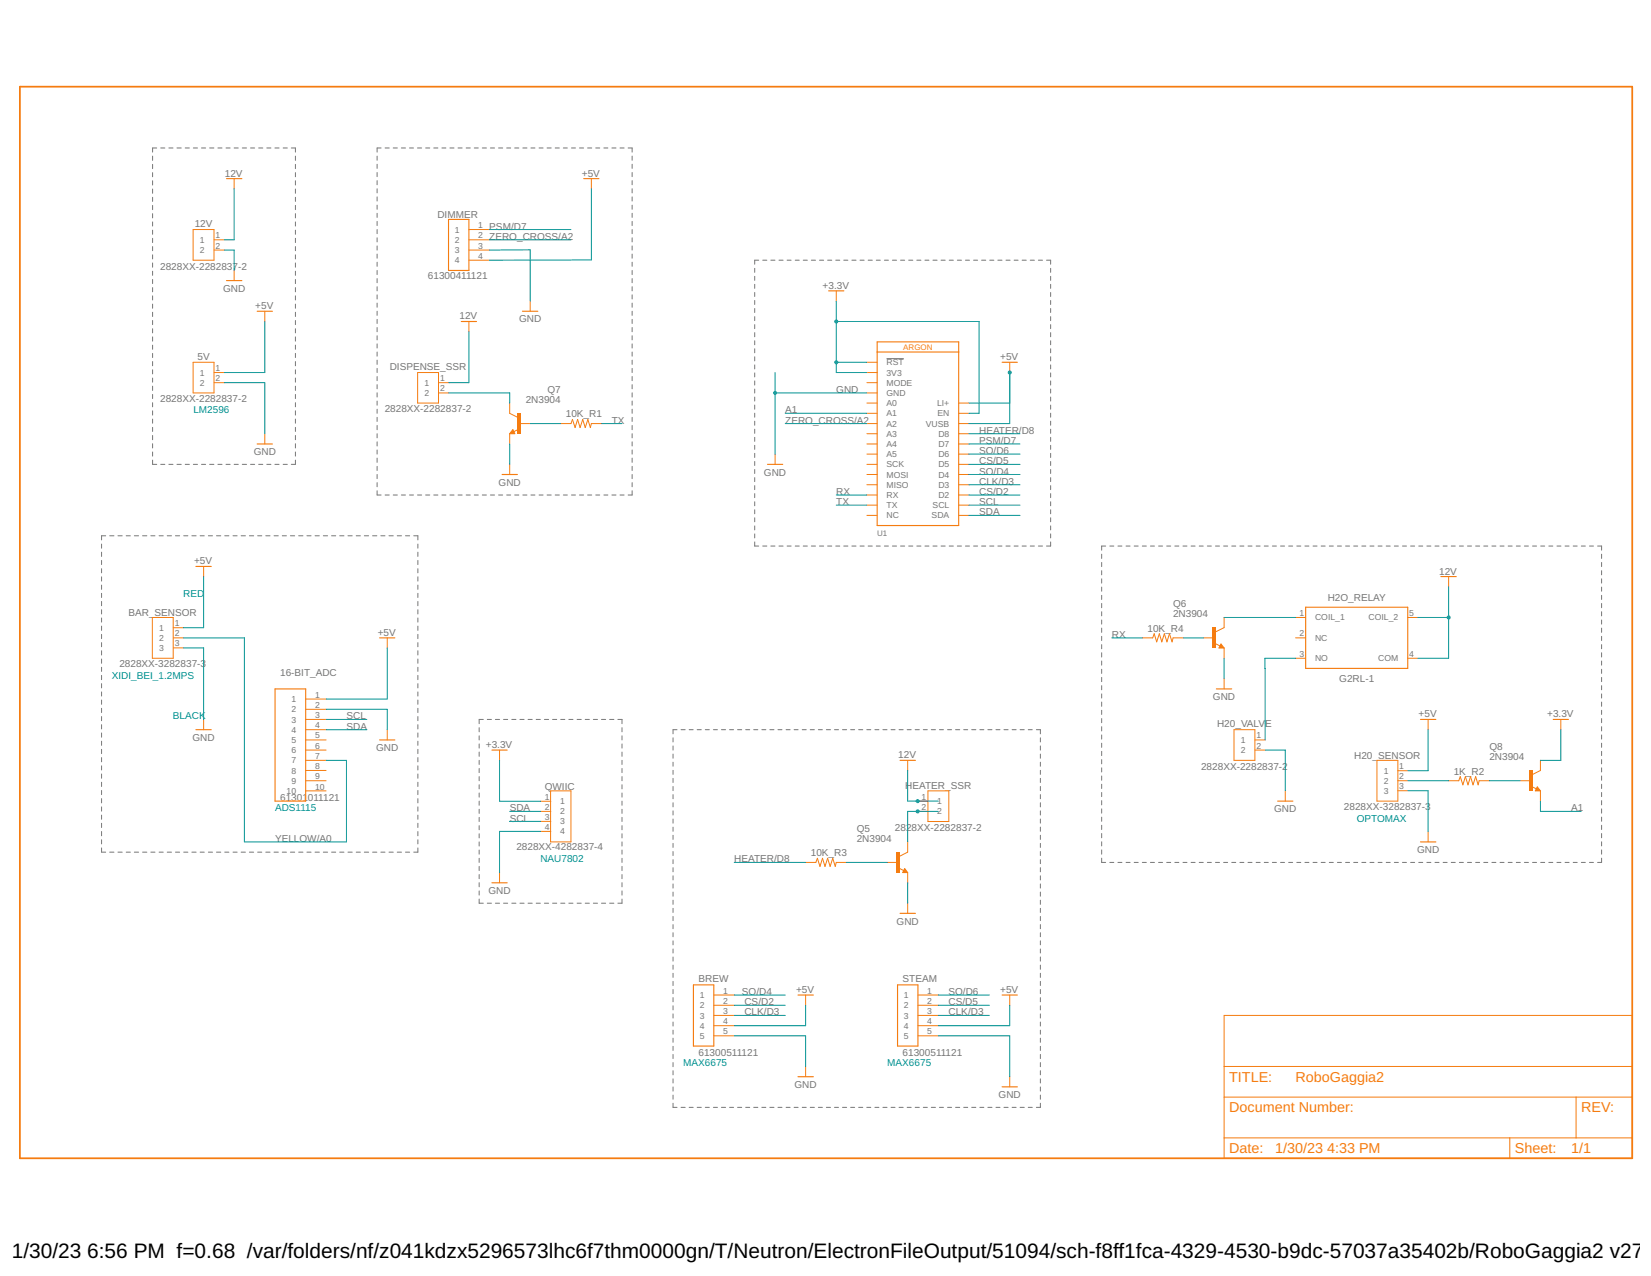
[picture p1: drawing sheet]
<svg xmlns="http://www.w3.org/2000/svg" width="279mm" height="216mm" viewBox="0 0 279 216" stroke-linecap="round" stroke-linejoin="round" font-family="sans-serif">
<g fill="none" stroke="#757575" stroke-width=".17">
<path d="M25.8 26.4v.7M25.8 27.8v.7M25.8 29.2v.7M25.8 30.6v.7M25.8 32v.7M25.8 33.4v.7M25.8 34.8v.7M25.8 36.2v.7M25.8 37.5v.7M25.8 38.9v.7M26.5 25h-.7v.7M27.2 25h.7"/>
<path d="M28.6 25h.7M30 25h.7M31.3 25h.7M32.7 25h.7M34.1 25h.7M35.5 25h.7M36.9 25h.7M38.2 25h.7M39.6 25h.7M41 25h.7M42.4 25h.7M43.8 25h.7"/>
<path d="M45.1 25h.7M46.5 25h.7M47.9 25h.7M49.3 25h.7v.7M50 26.4v.7M50 27.8v.7M50 29.2v.7M50 30.6v.7M50 32v.7M50 33.4v.7M50 34.8v.7M50 36.2v.7"/>
<path d="M50 37.5v.7M50 38.9v.7M63.8 26.4v.7M63.8 27.8v.7M63.8 29.2v.7M63.8 30.6v.7M63.8 31.9v.7M63.8 33.3v.7M63.8 34.7v.7M63.8 36.1v.7M63.8 37.5v.7M63.8 38.8v.7"/>
<path d="M64.5 25h-.7v.7M65.2 25h.7M66.5 25h.7M67.9 25h.7M69.3 25h.7M70.7 25h.7M72 25h.7M73.4 25h.7M74.8 25h.7M76.1 25h.7M77.5 25h.7M78.9 25h.7"/>
<path d="M80.3 25h.6M81.6 25h.7M83 25h.7M84.4 25h.7M85.7 25h.7M87.1 25h.7M88.5 25h.7M89.9 25h.6M91.2 25h.7M92.6 25h.7M94 25h.7M95.3 25h.7"/>
<path d="M96.7 25h.7M98.1 25h.7M99.4 25h.7M100.8 25h.7M102.2 25h.7M103.5 25h.7M104.9 25h.7M106.3 25h.7v.7M107 26.4v.7M107 27.8v.7M107 29.2v.7M107 30.6v.7"/>
<path d="M107 31.9v.7M107 33.3v.7M107 34.7v.7M107 36.1v.7M107 37.5v.7M107 38.8v.7M25.8 40.3v.7M25.8 41.7v.7M25.8 43.1v.7M25.8 44.5v.7M25.8 45.9v.7M25.8 47.3v.7"/>
<path d="M25.8 48.7v.7M25.8 50.1v.7M25.8 51.5v.7M25.8 52.8v.8M25.8 54.2v.7M25.8 55.6v.7M25.8 57v.7M25.8 58.4v.7M25.8 59.8v.7M50 40.3v.7M50 41.7v.7M50 43.1v.7"/>
<path d="M50 44.5v.7M50 45.9v.7M50 47.3v.7M50 48.7v.7M50 50.1v.7M50 51.5v.7M50 52.8v.8M50 54.2v.7M50 55.6v.7M50 57v.7M50 58.4v.7M50 59.8v.7"/>
<path d="M63.8 40.2v.7M63.8 41.6v.7M63.8 43v.7M63.8 44.4v.7M63.8 45.8v.7M63.8 47.1v.7M63.8 48.5v.7M63.8 49.9v.7M63.8 51.3v.7M63.8 52.7v.7M63.8 54v.7M63.8 55.4v.7"/>
<path d="M63.8 56.8v.7M63.8 58.2v.7M63.8 59.6v.7M107 40.2v.7M107 41.6v.7M107 43v.7M107 44.4v.7M107 45.8v.7M107 47.1v.7M107 48.5v.7M107 49.9v.7M107 51.3v.7"/>
<path d="M107 52.7v.7M107 54v.7M107 55.4v.7M107 56.8v.7M107 58.2v.7M107 59.6v.7M127.7 45.4v.7M127.7 46.8v.6M127.7 48.1v.7M127.7 49.5v.7M127.7 50.8v.7M127.7 52.2v.7"/>
<path d="M127.7 53.6v.7M127.7 54.9v.7M127.7 56.3v.7M127.7 57.7v.6M127.7 59v.7M128.4 44h-.7v.7M129.1 44h.7M130.5 44h.6M131.8 44h.7M133.2 44h.7M134.6 44h.7M135.9 44h.7"/>
<path d="M137.3 44h.7M138.7 44h.7M140.1 44h.7M141.4 44h.7M142.8 44h.7M144.2 44h.7M145.5 44h.7M146.9 44h.7M148.3 44h.7M149.7 44h.6M151 44h.7M152.4 44h.7"/>
<path d="M153.8 44h.7M155.2 44h.7M156.5 44h.7M157.9 44h.7M159.3 44h.7M160.6 44h.7M162 44h.7M163.4 44h.7M164.8 44h.6M166.1 44h.7M167.5 44h.7M168.9 44h.7"/>
<path d="M170.2 44h.7M171.6 44h.7M173 44h.7M174.3 44h.7M175.7 44h.7M177.1 44h.7v.7M177.8 45.4v.7M177.8 46.8v.6M177.8 48.1v.7M177.8 49.5v.7M177.8 50.8v.7M177.8 52.2v.7"/>
<path d="M177.8 53.6v.7M177.8 54.9v.7M177.8 56.3v.7M177.8 57.7v.6M177.8 59v.7M25.8 61.2v.7M25.8 62.6v.7M25.8 64v.7M25.8 65.3v.8M25.8 66.7v.7M25.8 68.1v.7M25.8 69.5v.7"/>
<path d="M25.8 70.9v.7M25.8 72.3v.7M25.8 73.7v.7M25.8 75.1v.7M25.8 76.5v.7M25.8 77.9v.7h.7M27.2 78.6h.7M28.6 78.6h.7M30 78.6h.7M31.3 78.6h.7M32.7 78.6h.7M34.1 78.6h.7"/>
<path d="M35.5 78.6h.7M36.9 78.6h.7M38.2 78.6h.7M39.6 78.6h.7M41 78.6h.7M42.4 78.6h.7M43.8 78.6h.7M45.1 78.6h.7M46.5 78.6h.7M47.9 78.6h.7M50 61.2v.7M50 62.6v.7"/>
<path d="M50 64v.7M50 65.3v.8M50 66.7v.7M50 68.1v.7M50 69.5v.7M50 70.9v.7M50 72.3v.7M50 73.7v.7M50 75.1v.7M50 76.5v.7M50 77.9v.7h-.7M63.8 60.9v.8"/>
<path d="M63.8 62.3v.7M63.8 63.7v.7M63.8 65.1v.7M63.8 66.5v.7M63.8 67.9v.7M63.8 69.2v.7M63.8 70.6v.7M63.8 72v.7M63.8 73.4v.7M63.8 74.8v.7M63.8 76.1v.7M63.8 77.5v.7"/>
<path d="M63.8 78.9v.7M107 60.9v.8M107 62.3v.7M107 63.7v.7M107 65.1v.7M107 66.5v.7M107 67.9v.7M107 69.2v.7M107 70.6v.7M107 72v.7M107 73.4v.7M107 74.8v.7"/>
<path d="M107 76.1v.7M107 77.5v.7M107 78.9v.7M127.7 60.4v.7M127.7 61.7v.7M127.7 63.1v.7M127.7 64.5v.7M127.7 65.8v.7M127.7 67.2v.7M127.7 68.5v.7M127.7 69.9v.7M127.7 71.3v.6"/>
<path d="M127.7 72.6v.7M127.7 74v.7M127.7 75.4v.6M127.7 76.7v.7M127.7 78.1v.7M127.7 79.4v.7M150 60.7h3M177.8 60.4v.7M177.8 61.7v.7M177.8 63.1v.7M177.8 64.5v.7M177.8 65.8v.7"/>
<path d="M177.8 67.2v.7M177.8 68.5v.7M177.8 69.9v.7M177.8 71.3v.6M177.8 72.6v.7M177.8 74v.7M177.8 75.4v.6M177.8 76.7v.7M177.8 78.1v.7M177.8 79.4v.7M17.2 92.1v.7M17.2 93.4v.7"/>
<path d="M17.2 94.8v.7M17.2 96.2v.7M17.2 97.6v.7M17.2 99v.7M17.9 90.7h-.7v.7M18.6 90.7h.7M20 90.7h.7M21.4 90.7h.7M22.7 90.7h.8M24.1 90.7h.7M25.5 90.7h.7M26.9 90.7h.7"/>
<path d="M28.3 90.7h.7M29.7 90.7h.7M31.1 90.7h.7M32.5 90.7h.7M33.9 90.7h.7M35.3 90.7h.7M36.6 90.7h.8M38 90.7h.7M39.4 90.7h.7M40.8 90.7h.7M42.2 90.7h.7M43.6 90.7h.7"/>
<path d="M45 90.7h.7M46.4 90.7h.7M47.8 90.7h.7M49.1 90.7h.8M50.5 90.7h.8M51.9 90.7h.7M53.3 90.7h.7M54.7 90.7h.7M56.1 90.7h.7M57.5 90.7h.7M58.9 90.7h.7M60.3 90.7h.7"/>
<path d="M61.7 90.7h.7M63.1 90.7h.7M63.8 80.3v.7M63.8 81.7v.7M63.8 83v.8h.7M64.5 90.7h.7M65.2 83.8h.7M65.8 90.7h.7M66.5 83.8h.7M67.2 90.7h.7M67.9 83.8h.7M68.6 90.7h.7"/>
<path d="M69.3 83.8h.7M70 90.7h.7v.7M70.7 83.8h.7M70.7 92.1v.7M70.7 93.4v.7M70.7 94.8v.7M70.7 96.2v.7M70.7 97.6v.7M70.7 99v.7M72 83.8h.7M73.4 83.8h.7M74.8 83.8h.7"/>
<path d="M76.1 83.8h.7M77.5 83.8h.7M78.9 83.8h.7M80.3 83.8h.6M81.6 83.8h.7M83 83.8h.7M84.4 83.8h.7M85.7 83.8h.7M87.1 83.8h.7M88.5 83.8h.7M89.9 83.8h.6M91.2 83.8h.7"/>
<path d="M92.6 83.8h.7M94 83.8h.7M95.3 83.8h.7M96.7 83.8h.7M98.1 83.8h.7M99.4 83.8h.7M100.8 83.8h.7M102.2 83.8h.7M103.5 83.8h.7M104.9 83.8h.7M107 80.3v.7M107 81.7v.7"/>
<path d="M107 83v.8h-.7M127.7 91.7v.7h.7M127.7 80.8v.7M127.7 82.2v.6M127.7 83.5v.7M127.7 84.9v.7M127.7 86.3v.6M127.7 87.6v.7M127.7 89v.7M127.7 90.3v.7M129.1 92.4h.7M130.5 92.4h.6"/>
<path d="M131.8 92.4h.7M133.2 92.4h.7M134.6 92.4h.7M135.9 92.4h.7M137.3 92.4h.7M138.7 92.4h.7M140.1 92.4h.7M141.4 92.4h.7M142.8 92.4h.7M144.2 92.4h.7M145.5 92.4h.7M146.9 92.4h.7"/>
<path d="M148.3 92.4h.7M149.7 92.4h.6M151 92.4h.7M152.4 92.4h.7M153.8 92.4h.7M155.2 92.4h.7M156.5 92.4h.7M157.9 92.4h.7M159.3 92.4h.7M160.6 92.4h.7M162 92.4h.7M163.4 92.4h.7"/>
<path d="M164.8 92.4h.6M166.1 92.4h.7M167.5 92.4h.7M168.9 92.4h.7M170.2 92.4h.7M171.6 92.4h.7M173 92.4h.7M174.3 92.4h.7M175.7 92.4h.7M177.8 91.7v.7h-.7M177.8 80.8v.7M177.8 82.2v.6"/>
<path d="M177.8 83.5v.7M177.8 84.9v.7M177.8 86.3v.6M177.8 87.6v.7M177.8 89v.7M177.8 90.3v.7M186.4 93.8v.7M186.4 95.2v.7M186.4 96.6v.7M186.4 97.9v.8M186.4 99.3v.7M187.1 92.4h-.7v.7"/>
<path d="M187.8 92.4h.7M189.2 92.4h.7M190.6 92.4h.6M191.9 92.4h.7M193.3 92.4h.7M194.7 92.4h.7M196.1 92.4h.6M197.4 92.4h.7M198.8 92.4h.7M200.2 92.4h.7M201.6 92.4h.6M202.9 92.4h.7"/>
<path d="M204.3 92.4h.7M205.7 92.4h.7M207.1 92.4h.7M208.4 92.4h.7M209.8 92.4h.7M211.2 92.4h.7M212.6 92.4h.7M214 92.4h.6M215.3 92.4h.7M216.7 92.4h.7M218.1 92.4h.7M219.5 92.4h.6"/>
<path d="M220.8 92.4h.7M222.2 92.4h.7M223.6 92.4h.7M225 92.4h.6M226.3 92.4h.7M227.7 92.4h.7M229.1 92.4h.7M230.5 92.4h.6M231.8 92.4h.7M233.2 92.4h.7M234.6 92.4h.7M236 92.4h.6"/>
<path d="M237.3 92.4h.7M238.7 92.4h.7M240.1 92.4h.7M241.5 92.4h.6M242.8 92.4h.7M244.2 92.4h.7M245.6 92.4h.7M247 92.4h.6M248.3 92.4h.7M249.7 92.4h.7M251.1 92.4h.7M252.5 92.4h.7"/>
<path d="M253.9 92.4h.6M255.2 92.4h.7M256.6 92.4h.7M258 92.4h.7M259.4 92.4h.6M260.7 92.4h.7M262.1 92.4h.7M263.5 92.4h.7M264.9 92.4h.6M266.2 92.4h.7M267.6 92.4h.7M269 92.4h.7"/>
<path d="M270.4 92.4h.6v.7M271 93.8v.7M271 95.2v.7M271 96.6v.7M271 97.9v.8M271 99.3v.7M17.2 100.4v.7M17.2 101.8v.7M17.2 103.2v.7M17.2 104.6v.7M17.2 105.9v.8M17.2 107.3v.8"/>
<path d="M17.2 108.7v.7M17.2 110.1v.7M17.2 111.5v.7M17.2 112.9v.7M17.2 114.3v.7M17.2 115.7v.7M17.2 117.1v.7M17.2 118.4v.8M17.2 119.8v.8M70.7 100.4v.7M70.7 101.8v.7M70.7 103.2v.7"/>
<path d="M70.7 104.6v.7M70.7 105.9v.8M70.7 107.3v.8M70.7 108.7v.7M70.7 110.1v.7M70.7 111.5v.7M70.7 112.9v.7M70.7 114.3v.7M70.7 115.7v.7M70.7 117.1v.7M70.7 118.4v.8M70.7 119.8v.8"/>
<path d="M186.4 100.7v.7M186.4 102.1v.7M186.4 103.5v.7M186.4 104.9v.7M186.4 106.3v.7M186.4 107.7v.7M186.4 109.1v.7M186.4 110.4v.8M186.4 111.8v.7M186.4 113.2v.7M186.4 114.6v.7M186.4 116v.7"/>
<path d="M186.4 117.4v.7M186.4 118.8v.7M271 100.7v.7M271 102.1v.7M271 103.5v.7M271 104.9v.7M271 106.3v.7M271 107.7v.7M271 109.1v.7M271 110.4v.8M271 111.8v.7M271 113.2v.7"/>
<path d="M271 114.6v.7M271 116v.7M271 117.4v.7M271 118.8v.7M17.2 121.2v.7M17.2 122.6v.7M17.2 124v.7M17.2 125.4v.7M17.2 126.8v.7M17.2 128.2v.7M17.2 129.6v.7M17.2 131v.7"/>
<path d="M17.2 132.4v.7M17.2 133.8v.7M17.2 135.1v.7M17.2 136.5v.7M17.2 137.9v.7M17.2 139.3v.7M70.7 121.2v.7M70.7 122.6v.7M70.7 124v.7M70.7 125.4v.7M70.7 126.8v.7M70.7 128.2v.7"/>
<path d="M70.7 129.6v.7M70.7 131v.7M70.7 132.4v.7M70.7 133.8v.7M70.7 135.1v.7M70.7 136.5v.7M70.7 137.9v.7M70.7 139.3v.7M81.1 123.1v.7M81.1 124.5v.7M81.1 125.9v.7M81.1 127.3v.7"/>
<path d="M81.1 128.7v.6M81.1 130v.7M81.1 131.4v.7M81.1 132.8v.7M81.1 134.2v.7M81.1 135.6v.6M81.1 136.9v.7M81.1 138.3v.7M81.1 139.7v.7M81.8 121.7h-.7v.7M82.5 121.7h.7M83.8 121.7h.7"/>
<path d="M85.2 121.7h.7M86.6 121.7h.7M88 121.7h.7M89.4 121.7h.7M90.7 121.7h.7M92.1 121.7h.7M93.5 121.7h.7M94.9 121.7h.7M96.3 121.7h.7M97.7 121.7h.7M99 121.7h.7M100.4 121.7h.7"/>
<path d="M101.8 121.7h.7M103.2 121.7h.7M104.6 121.7h.7v.7M105.3 123.1v.7M105.3 124.5v.7M105.3 125.9v.7M105.3 127.3v.7M105.3 128.7v.6M105.3 130v.7M105.3 131.4v.7M105.3 132.8v.7M105.3 134.2v.7"/>
<path d="M105.3 135.6v.6M105.3 136.9v.7M105.3 138.3v.7M105.3 139.7v.7M113.9 124.8v.7M113.9 126.2v.7M113.9 127.6v.7M113.9 129v.6M113.9 130.3v.7M113.9 131.7v.7M113.9 133.1v.7M113.9 134.5v.6"/>
<path d="M113.9 135.8v.7M113.9 137.2v.7M113.9 138.6v.7M113.9 140v.7M114.6 123.5h-.7v.7M115.3 123.5h.7M116.6 123.5h.7M118 123.5h.7M119.4 123.5h.6M120.7 123.5h.7M122.1 123.5h.7M123.5 123.5h.6"/>
<path d="M124.8 123.5h.7M126.2 123.5h.7M127.6 123.5h.6M128.9 123.5h.7M130.3 123.5h.7M131.7 123.5h.6M133 123.5h.7M134.4 123.5h.7M135.8 123.5h.6M137.1 123.5h.7M138.5 123.5h.7M139.8 123.5h.7"/>
<path d="M141.2 123.5h.7M142.6 123.5h.7M144 123.5h.6M145.3 123.5h.7M146.7 123.5h.7M148.1 123.5h.6M149.4 123.5h.7M150.8 123.5h.7M152.1 123.5h.7M153.5 123.5h.7M154.9 123.5h.7M156.3 123.5h.6"/>
<path d="M157.6 123.5h.7M159 123.5h.7M160.4 123.5h.6M161.7 123.5h.7M163.1 123.5h.7M164.4 123.5h.7M165.8 123.5h.7M167.2 123.5h.7M168.6 123.5h.6M169.9 123.5h.7M171.3 123.5h.7M172.6 123.5h.7"/>
<path d="M174 123.5h.7M175.4 123.5h.7v.7M176.1 124.8v.7M176.1 126.2v.7M176.1 127.6v.7M176.1 129v.6M176.1 130.3v.7M176.1 131.7v.7M176.1 133.1v.7M176.1 134.5v.6M176.1 135.8v.7M176.1 137.2v.7"/>
<path d="M176.1 138.6v.7M176.1 140v.7M186.4 120.2v.7M186.4 121.6v.7M186.4 123v.7M186.4 124.4v.7M186.4 125.8v.6M186.4 127.1v.7M186.4 128.5v.7M186.4 129.9v.7M186.4 131.3v.7M186.4 132.7v.7"/>
<path d="M186.4 134.1v.7M186.4 135.5v.7M186.4 136.9v.7M186.4 138.3v.7M186.4 139.6v.8M271 120.2v.7M271 121.6v.7M271 123v.7M271 124.4v.7M271 125.8v.6M271 127.1v.7M271 128.5v.7"/>
<path d="M271 129.9v.7M271 131.3v.7M271 132.7v.7M271 134.1v.7M271 135.5v.7M271 136.9v.7M271 138.3v.7M271 139.6v.8M17.2 140.7v.7M17.2 142.1v.7M17.2 143.5v.7h.7M18.6 144.2h.7"/>
<path d="M20 144.2h.7M21.4 144.2h.7M22.7 144.2h.8M24.1 144.2h.7M25.5 144.2h.7M26.9 144.2h.7M28.3 144.2h.7M29.7 144.2h.7M31.1 144.2h.7M32.5 144.2h.7M33.9 144.2h.7M35.3 144.2h.7"/>
<path d="M36.6 144.2h.8M38 144.2h.7M39.4 144.2h.7M40.8 144.2h.7M42.2 144.2h.7M43.6 144.2h.7M45 144.2h.7M46.4 144.2h.7M47.8 144.2h.7M49.1 144.2h.8M50.5 144.2h.8M51.9 144.2h.7"/>
<path d="M53.3 144.2h.7M54.7 144.2h.7M56.1 144.2h.7M57.5 144.2h.7M58.9 144.2h.7M60.3 144.2h.7M61.7 144.2h.7M63.1 144.2h.7M64.5 144.2h.7M65.8 144.2h.7M67.2 144.2h.7M68.6 144.2h.7"/>
<path d="M70.7 140.7v.7M70.7 142.1v.7M70.7 143.5v.7h-.7M81.1 141.1v.7M81.1 142.5v.7M81.1 143.8v.7M81.1 145.2v.7M81.1 146.6v.7M81.1 148v.7M81.1 149.4v.7M81.1 150.7v.7M81.1 152.1v.7h.7"/>
<path d="M82.5 152.8h.7M83.8 152.8h.7M85.2 152.8h.7M86.6 152.8h.7M88 152.8h.7M89.4 152.8h.7M90.7 152.8h.7M92.1 152.8h.7M93.5 152.8h.7M94.9 152.8h.7M96.3 152.8h.7M97.7 152.8h.7"/>
<path d="M99 152.8h.7M100.4 152.8h.7M101.8 152.8h.7M103.2 152.8h.7M105.3 141.1v.7M105.3 142.5v.7M105.3 143.8v.7M105.3 145.2v.7M105.3 146.6v.7M105.3 148v.7M105.3 149.4v.7M105.3 150.7v.7"/>
<path d="M105.3 152.1v.7h-.7M113.9 141.3v.7M113.9 142.7v.7M113.9 144.1v.7M113.9 145.5v.6M113.9 146.8v.7M113.9 148.2v.7M113.9 149.6v.7M113.9 150.9v.7M113.9 152.3v.7M113.9 153.7v.7M113.9 155.1v.7"/>
<path d="M113.9 156.4v.7M113.9 157.8v.7M113.9 159.2v.7M176.1 141.3v.7M176.1 142.7v.7M176.1 144.1v.7M176.1 145.5v.6M176.1 146.8v.7M176.1 148.2v.7M176.1 149.6v.7M176.1 150.9v.7M176.1 152.3v.7"/>
<path d="M176.1 153.7v.7M176.1 155.1v.7M176.1 156.4v.7M176.1 157.8v.7M176.1 159.2v.7M186.4 141v.8M186.4 142.4v.7M186.4 143.8v.7M186.4 145.2v.7h.7M187.8 145.9h.7M189.2 145.9h.7M190.6 145.9h.6"/>
<path d="M191.9 145.9h.7M193.3 145.9h.7M194.7 145.9h.7M196.1 145.9h.6M197.4 145.9h.7M198.8 145.9h.7M200.2 145.9h.7M201.6 145.9h.6M202.9 145.9h.7M204.3 145.9h.7M205.7 145.9h.7M207.1 145.9h.7"/>
<path d="M208.4 145.9h.7M209.8 145.9h.7M211.2 145.9h.7M212.6 145.9h.7M214 145.9h.6M215.3 145.9h.7M216.7 145.9h.7M218.1 145.9h.7M219.5 145.9h.6M220.8 145.9h.7M222.2 145.9h.7M223.6 145.9h.7"/>
<path d="M225 145.9h.6M226.3 145.9h.7M227.7 145.9h.7M229.1 145.9h.7M230.5 145.9h.6M231.8 145.9h.7M233.2 145.9h.7M234.6 145.9h.7M236 145.9h.6M237.3 145.9h.7M238.7 145.9h.7M240.1 145.9h.7"/>
<path d="M241.5 145.9h.6M242.8 145.9h.7M244.2 145.9h.7M245.6 145.9h.7M247 145.9h.6M248.3 145.9h.7M249.7 145.9h.7M251.1 145.9h.7M252.5 145.9h.7M253.9 145.9h.6M255.2 145.9h.7M256.6 145.9h.7"/>
<path d="M258 145.9h.7M259.4 145.9h.6M260.7 145.9h.7M262.1 145.9h.7M263.5 145.9h.7M264.9 145.9h.6M266.2 145.9h.7M267.6 145.9h.7M269 145.9h.7M271 141v.8M271 142.4v.7M271 143.8v.7"/>
<path d="M271 145.2v.7h-.6M113.9 160.6v.6M113.9 161.9v.7M113.9 163.3v.7M113.9 164.7v.7M113.9 166.1v.7M113.9 167.4v.7M113.9 168.8v.7M113.9 170.2v.7M113.9 171.6v.7M113.9 172.9v.7M113.9 174.3v.7"/>
<path d="M113.9 175.7v.7M113.9 177v.7M113.9 178.4v.7M113.9 179.8v.7M176.1 160.6v.6M176.1 161.9v.7M176.1 163.3v.7M176.1 164.7v.7M176.1 166.1v.7M176.1 167.4v.7M176.1 168.8v.7M176.1 170.2v.7"/>
<path d="M176.1 171.6v.7M176.1 172.9v.7M176.1 174.3v.7M176.1 175.7v.7M176.1 177v.7M176.1 178.4v.7M176.1 179.8v.7M113.9 181.2v.7M113.9 182.5v.7M113.9 183.9v.7M113.9 185.3v.7M113.9 186.7v.7h.7"/>
<path d="M115.3 187.4h.7M116.6 187.4h.7M118 187.4h.7M119.4 187.4h.6M120.7 187.4h.7M122.1 187.4h.7M123.5 187.4h.6M124.8 187.4h.7M126.2 187.4h.7M127.6 187.4h.6M128.9 187.4h.7M130.3 187.4h.7"/>
<path d="M131.7 187.4h.6M133 187.4h.7M134.4 187.4h.7M135.8 187.4h.6M137.1 187.4h.7M138.5 187.4h.7M139.8 187.4h.7M141.2 187.4h.7M142.6 187.4h.7M144 187.4h.6M145.3 187.4h.7M146.7 187.4h.7"/>
<path d="M148.1 187.4h.6M149.4 187.4h.7M150.8 187.4h.7M152.1 187.4h.7M153.5 187.4h.7M154.9 187.4h.7M156.3 187.4h.6M157.6 187.4h.7M159 187.4h.7M160.4 187.4h.6M161.7 187.4h.7M163.1 187.4h.7"/>
<path d="M164.4 187.4h.7M165.8 187.4h.7M167.2 187.4h.7M168.6 187.4h.6M169.9 187.4h.7M171.3 187.4h.7M172.6 187.4h.7M174 187.4h.7M176.1 181.2v.7M176.1 182.5v.7M176.1 183.9v.7M176.1 185.3v.7"/>
<path d="M176.1 186.7v.7h-.7"/>
</g>
<path d="M3.4 14.7h272.8v181.3h-272.8z" fill="none" stroke="#f57c10" stroke-width=".3"/>
<g fill="none" stroke="#f57c10" stroke-width=".17">
<path d="M79.4 38.8h3.4M79.4 40.6h3.4M79.4 42.3h3.4M79.4 44h3.4M89.7 50.9v1.8M32.7 61.3h3.5v5.2h-3.5zM36.2 63h1.8M36.2 64.7h1.8M44.8 73.4v1.7M70.7 63h3.5v5.2h-3.5zM74.2 64.7h1.7M74.2 66.5h1.7"/>
<path d="M86.3 78.6v1.7M94.9 71.7h1.7l.3-.7 .4 1.3 .4-1.3 .5 1.3 .4-1.3 .4 1.3 .5-1.3 .4 1.3 .2-.6h1.7M146.7 61.3h1.7M146.7 63h1.7M146.7 64.7h1.7M146.7 66.5h1.7M146.7 68.2h1.7M146.7 69.9h1.7M146.7 71.7h1.7M146.7 73.4h1.7M146.7 75.1h1.7M146.7 76.8h1.7"/>
<path d="M146.7 78.6h1.7M162.2 68.2h1.8M162.2 69.9h1.8M162.2 71.7h1.8M162.2 73.4h1.8M162.2 75.1h1.8M162.2 76.8h1.8M162.2 78.6h1.8M170.9 61.3v1.7M146.7 80.3h1.7M146.7 82h1.7M146.7 83.8h1.7"/>
<path d="M146.7 85.5h1.7M146.7 87.2h1.7M162.2 80.3h1.8M162.2 82h1.8M162.2 83.8h1.8M162.2 85.5h1.8M162.2 87.2h1.8M245.2 97.6v1.7M25.8 104.5h3.5v6.9h-3.5zM29.3 107.9h1.8M29.3 106.2h1.8M29.3 109.6h1.8"/>
<path d="M51.7 118.3h3.5M193.3 107.9h1.8l.2-.7 .4 1.4 .5-1.4 .4 1.4 .4-1.4 .5 1.4 .4-1.4 .5 1.4 .1-.7h1.7M207.2 114.8v1.8M219.2 104.5h1.8M219.2 107.9h1.8M219.2 111.4h1.8M238.2 104.5h1.8M238.2 111.4h1.8M34.5 121.7v1.8M51.7 133.8h3.5M51.7 123.5h3.5M51.7 128.7h3.5"/>
<path d="M51.7 125.2h3.5M51.7 126.9h3.5M51.7 132.1h3.5M51.7 120h3.5M51.7 121.7h3.5M51.7 130.4h3.5M65.5 123.5v1.7M91.5 139h1.7M91.5 135.6h1.7M91.5 137.3h1.7M93.2 133.8h3.4v8.7h-3.4zM153.6 128.7v1.7"/>
<path d="M155.3 135.6h1.7M155.3 137.3h1.7M157 133.8h3.6v5.2h-3.6zM208.8 123.5h3.6v5.2h-3.6zM212.4 125.2h1.7M212.4 126.9h1.7M217.5 133.8v1.8M233 128.7h3.6v6.9h-3.6zM236.6 132.1h1.7M236.6 130.4h1.7M236.6 133.8h1.7M245.2 132.1h1.7l.2-.7 .5 1.4 .4-1.4 .4 1.4 .5-1.4 .4 1.4 .4-1.4 .4 1.4 .2-.7h1.8"/>
<path d="M84.5 147.6v1.8M91.5 140.7h1.7M136.3 145.9h1.8l.2-.7 .5 1.4 .4-1.4 .4 1.4 .5-1.4 .4 1.4 .4-1.4 .5 1.4 .1-.7h1.8M152.1 146.9l.8 .4M153.1 147l.5 .6h-.8zM153.6 152.8v1.7M153.6 144.2l-1.4 .7M241.7 140.7v1.8M120.8 171.8h3.4M120.8 168.4h3.4M120.8 170.1h3.4M120.8 173.5h3.4"/>
<path d="M120.8 175.3h3.4M155.3 171.8h3.5M155.3 168.4h3.5M155.3 170.1h3.5M155.3 173.5h3.5M155.3 175.3h3.5M207.2 171.8h69v24.2h-69zM136.3 180.4v1.8M170.9 182.2v1.7M207.2 185.6h69M207.2 192.5h69M207.2 180.4h69"/>
<path d="M255.5 192.5v3.5M266.7 185.6v6.9"/>
</g>
<g fill="none" stroke="#f57c10" stroke-width=".19">
<path d="M75.9 37.1h3.5v8.7h-3.5zM88.4 52.7h2.6M148.4 57.8h13.8v31.1h-13.8zM148.4 59.6h13.8M43.5 75.1h2.6M169.6 61.3h2.6M85 80.3h2.6M243.8 97.6h2.6M46.5 116.6h5.2v19h-5.2zM205.8 116.6h2.6M221 102.7h17.2v10.4h-17.2zM33.1 123.5h2.7"/>
<path d="M64.2 125.2h2.6M152.3 128.7h2.6M216.2 135.6h2.6M83.2 149.4h2.6M152.3 154.5h2.6M153.1 147.3l.1 .2h-.3l.2-.4 .3 .5h-.5M240.4 142.5h2.6M117.3 166.6h3.5v10.4h-3.5zM151.9 166.6h3.4v10.4h-3.4zM135 182.2h2.6M169.6 183.9h2.6"/>
</g>
<path d="M151.7 144.2h.5v3.5h-.5z" fill-rule="evenodd" fill="#f57c10"/>
<path d="M151.7 144.2h.5v3.5h-.5zM151.7 144.2v3.5h.5v-3.5z" fill="#f57c10"/>
<path d="M205.6 108.9l.9 .4M206.6 109l.6 .6h-.9zM207.2 106.2l-1.4 .7M150.2 145.9h1.7M153.6 142.5v1.7M153.6 147.6v1.8" fill="none" stroke="#f57c10" stroke-width=".17"/>
<path d="M206.6 109.3l.1 .2h-.2l.1-.4 .4 .5h-.5" fill="none" stroke="#f57c10" stroke-width=".19"/>
<path d="M205.3 106.2h.5v3.5h-.5z" fill-rule="evenodd" fill="#f57c10"/>
<path d="M205.3 106.2h.5v3.5h-.5zM205.3 106.2v3.5h.5v-3.5z" fill="#f57c10"/>
<path d="M86.3 69.9l1.4 .7M86.8 72.7l.3 .7h-.8zM87.8 72.6l-.9 .4M203.7 107.9h1.7M207.2 104.5v1.7M207.2 109.6v1.8" fill="none" stroke="#f57c10" stroke-width=".17"/>
<path d="M86.8 73l-.1 .2h.3l-.2-.3-.4 .4h.6" fill="none" stroke="#f57c10" stroke-width=".19"/>
<path d="M87.7 69.9h.5v3.5h-.5z" fill-rule="evenodd" fill="#f57c10"/>
<path d="M87.7 69.9h.5v3.5h-.5zM87.7 69.9v3.5h.5v-3.5z" fill="#f57c10"/>
<path d="M86.3 68.2v1.7M86.3 73.4v1.7M88 71.7h1.7M259.2 133.1l.8 .4M260.2 133.1l.5 .7h-.9zM260.7 130.4l-1.4 .7" fill="none" stroke="#f57c10" stroke-width=".17"/>
<path d="M260.2 133.5l.1 .1h-.3l.2-.3 .3 .4h-.5" fill="none" stroke="#f57c10" stroke-width=".19"/>
<path d="M258.8 130.4h.5v3.4h-.5z" fill-rule="evenodd" fill="#f57c10"/>
<path d="M258.8 130.4h.5v3.4h-.5zM258.8 130.4v3.4h.5v-3.4z" fill="#f57c10"/>
<g fill="none" stroke="#f57c10" stroke-width=".17">
<path d="M32.7 38.8h3.5v5.2h-3.5zM39.6 30.2v1.7M100.1 30.2v1.7M36.2 40.6h1.8M36.2 42.3h1.8M39.6 45.8v1.7M44.8 52.7v1.7M79.4 54.4v1.7M141.5 49.2v1.7M131.2 76.8v1.8M34.5 95.8v1.8M65.5 107.9v1.7"/>
<path d="M84.5 126.9v1.8M241.7 121.7v1.8M257.2 132.1h1.8M260.7 128.7v1.7M260.7 133.8v1.8M264.1 121.7v1.8M136.3 168.4v1.7M170.9 168.4v1.7"/>
</g>
<g fill="none" stroke="#f57c10" stroke-width=".19">
<path d="M38.3 30.2h2.6M98.8 30.2h2.6M38.3 47.5h2.6M43.5 52.7h2.6M78.1 54.4h2.5M140.2 49.2h2.6M129.9 78.6h2.6M33.1 95.8h2.7M64.2 107.9h2.6M83.2 126.9h2.6M240.4 121.7h2.6M262.8 121.7h2.6"/>
<path d="M135 168.4h2.6M169.6 168.4h2.6"/>
</g>
<path d="M153.6 130.4v5.2h5.2M143.3 145.9h6.9" fill="none" stroke="#009292" stroke-width=".17"/>
<circle cx="155.3" cy="135.6" r=".34" fill="#009292"/>
<path d="M155 135.6a.34 .34 0 0 1 .6 0 .34 .34 0 0 1-.6 0zM155 135.6a.34 .34 0 0 0 .6 0 .34 .34 0 0 0-.6 0z" fill="#009292"/>
<path d="M245.2 99.3v12.1h-5.2M240 104.5h5.2" fill="none" stroke="#009292" stroke-width=".17"/>
<circle cx="245.2" cy="104.5" r=".34" fill="#009292"/>
<path d="M244.8 104.5a.35 .35 0 0 1 .7 0 .35 .35 0 0 1-.7 0zM244.8 104.5a.35 .35 0 0 0 .7 0 .35 .35 0 0 0-.7 0z" fill="#009292"/>
<path d="M39.6 31.9v8.7h-1.6M79.4 56.1v8.6h-3.5M158.8 137.3h-5.2v5.2" fill="none" stroke="#009292" stroke-width=".17"/>
<circle cx="155.3" cy="137.3" r=".34" fill="#009292"/>
<path d="M155 137.3a.34 .34 0 0 1 .6 0 .34 .34 0 0 1-.6 0zM155 137.3a.34 .34 0 0 0 .6 0 .34 .34 0 0 0-.6 0z" fill="#009292"/>
<g fill="none" stroke="#009292" stroke-width=".17">
<path d="M82.8 42.3h6.9v8.6M38 64.7h6.8v8.7M86.3 75.1v3.5M131.2 66.5h15.5M131.2 63v13.8M31.1 109.6h3.4v12.1M207.2 111.4v3.4M214.1 126.9h3.4v6.9M238.3 133.8h3.4v6.9M91.5 140.7h-7v6.9M153.6 149.4v3.4M124.2 175.3h12.1v5.1"/>
<path d="M158.8 175.3h12.1v6.9"/>
</g>
<circle cx="131.2" cy="66.5" r=".34" fill="#009292"/>
<path d="M130.8 66.5a.35 .35 0 0 1 .7 0 .35 .35 0 0 1-.7 0zM130.8 66.5a.35 .35 0 0 0 .7 0 .35 .35 0 0 0-.7 0z" fill="#009292"/>
<path d="M38 42.3h1.6v3.5M164 68.2h6.9M170.9 63v8.7h-6.9M55.2 120h10.3v3.5" fill="none" stroke="#009292" stroke-width=".17"/>
<circle cx="170.9" cy="63" r=".34" fill="#009292"/>
<path d="M170.5 63a.35 .35 0 0 1 .7 0 .35 .35 0 0 1-.7 0zM170.5 63a.35 .35 0 0 0 .7 0 .35 .35 0 0 0-.7 0z" fill="#009292"/>
<g fill="none" stroke="#009292" stroke-width=".17">
<path d="M100.1 31.9v12.1h-17.3M44.8 54.4v8.6h-6.8M141.5 50.9v12.1h5.2M141.5 61.3h5.2M34.5 97.6v8.6h-3.4M65.5 109.6v8.7h-10.3M200.2 107.9h3.5M207.2 104.5h12M219.2 111.4h-5.1v13.8M84.5 128.7v6.9h7M241.7 123.5v6.9h-3.4M264.1 123.5v5.2h-3.4"/>
<path d="M136.3 170.1v3.4h-12.1M170.9 170.1v3.4h-12.1"/>
</g>
<circle cx="141.5" cy="61.3" r=".34" fill="#009292"/>
<path d="M141.2 61.3a.35 .35 0 0 1 .7 0 .35 .35 0 0 1-.7 0zM141.2 61.3a.35 .35 0 0 0 .7 0 .35 .35 0 0 0-.7 0z" fill="#009292"/>
<path d="M141.5 54.4h24.2v15.5h-1.7" fill="none" stroke="#009292" stroke-width=".17"/>
<circle cx="141.5" cy="54.4" r=".34" fill="#009292"/>
<path d="M141.2 54.4a.35 .35 0 0 1 .7 0 .35 .35 0 0 1-.7 0zM141.2 54.4a.35 .35 0 0 0 .7 0 .35 .35 0 0 0-.7 0z" fill="#009292"/>
<g fill="none" stroke="#009292" stroke-width=".17">
<path d="M82.8 38.8h13.8M82.8 40.6h13.8M75.9 66.5h10.4v1.7M89.7 71.7h5.2M101.8 71.7h3.5M132.9 71.7h13.8M132.9 69.9h13.8M164 78.6h8.6M164 76.8h8.6M164 75.1h8.6M164 73.4h8.6M141.5 83.8h5.2"/>
<path d="M141.5 85.5h5.2M164 82h8.6M164 83.8h8.6M164 80.3h8.6M164 87.2h8.6M164 85.5h8.6M31.1 107.9h10.3v34.6h17.2v-13.8h-3.4M188.2 107.9h5.1M55.2 123.5h6.9M55.2 121.7h6.9M86.3 137.3h5.2M86.3 139h5.2"/>
<path d="M86.3 139h.1M238.3 132.1h6.9M252.1 132.1h5.1M260.7 135.6v1.7h6.9M124.2 145.9h12.1M124.2 171.8h8.7M124.2 170.1h8.7M124.2 168.4h8.7M158.8 171.8h8.6M158.8 170.1h8.6M158.8 168.4h8.6"/>
</g>
<g font-size="3.5">
<text x="2" y="212.9">1/30/23</text>
<text x="14.8" y="212.9">6:56 PM f=0.68 /var/folders/nf/z041kdzx5296573lhc6f7thm0000gn/T/Neutron/ElectronFileOutput/51094/sch-f8ff1fca-4329-4530-b9dc-57037a35402b/RoboGaggia2 v27.s</text>
</g>
<g font-size="2.4" fill="#f57c10">
<text x="208" y="183">TITLE:</text>
<text x="219.2" y="183">RoboGaggia2</text>
<text x="208" y="188.2">Document Number:</text>
<text x="267.6" y="188.2">REV:</text>
<text x="208" y="195.1">Date:</text>
<text x="215.8" y="195.1">1/30/23</text>
<text x="224.6" y="195.1">4:33 PM</text>
<text x="256.4" y="195.1">Sheet:</text>
<text x="265.9" y="195.1">1/1</text>
</g>
<g font-size="1.7" fill="#757575">
<text x="38" y="29.9">12V</text>
<text x="98.5" y="29.9">+5V</text>
<text x="32.9" y="38.5">12V</text>
<text x="74" y="36.9">DIMMER</text>
<text x="82.8" y="40.6">ZERO_CROSS/A2</text>
<text x="82.8" y="38.9">PSM/D7</text>
<text x="27.1" y="45.6">2828XX-2282837-2</text>
<text x="72.4" y="47.1">61300411121</text>
<text x="37.7" y="49.4">GND</text>
<text x="43.2" y="52.3">+5V</text>
<text x="139.2" y="48.9">+3.3V</text>
<text x="77.8" y="54">12V</text>
<text x="87.8" y="54.6">GND</text>
<text x="33.4" y="60.9">5V</text>
<text x="65.9" y="62.7">DISPENSE_SSR</text>
<text x="169.3" y="61">+5V</text>
<text x="27.1" y="68.1">2828XX-2282837-2</text>
<text x="65.1" y="69.8">2828XX-2282837-2</text>
<text x="89" y="68.2">2N3904</text>
<text x="92.6" y="66.5">Q7</text>
<text x="95.8" y="70.6">10K_R1</text>
<text x="103.5" y="71.7">TX</text>
<text x="132.9" y="71.7">ZERO_CROSS/A2</text>
<text x="132.9" y="69.9">A1</text>
<text x="141.5" y="66.5">GND</text>
<text x="42.9" y="77">GND</text>
<text x="165.7" y="76.8">SO/D6</text>
<text x="165.7" y="75.1">PSM/D7</text>
<text x="165.7" y="73.4">HEATER/D8</text>
<text x="84.4" y="82.2">GND</text>
<text x="129.3" y="80.5">GND</text>
<text x="141.5" y="83.7">RX</text>
<text x="165.7" y="82">CLK/D3</text>
<text x="165.7" y="83.7">CS/D2</text>
<text x="165.7" y="80.3">SO/D4</text>
<text x="165.7" y="78.6">CS/D5</text>
<text x="141.5" y="85.5">TX</text>
<text x="165.7" y="87.2">SDA</text>
<text x="165.7" y="85.5">SCL</text>
<text x="32.8" y="95.5">+5V</text>
<text x="224.7" y="101.6">H2O_RELAY</text>
<text x="243.6" y="97.2">12V</text>
<text x="21.7" y="104.2">BAR_SENSOR</text>
<text x="63.9" y="107.6">+5V</text>
<text x="188.2" y="107.9">RX</text>
<text x="194.2" y="106.9">10K_R4</text>
<text x="198.5" y="104.5">2N3904</text>
<text x="198.5" y="102.7">Q6</text>
<text x="20.2" y="112.8">2828XX-3282837-3</text>
<text x="47.4" y="114.3">16-BIT_ADC</text>
<text x="205.3" y="118.4">GND</text>
<text x="226.6" y="115.4">G2RL-1</text>
<text x="32.6" y="125.4">GND</text>
<text x="58.6" y="123.5">SDA</text>
<text x="58.6" y="121.7">SCL</text>
<text x="206" y="123.1">H20_VALVE</text>
<text x="240.1" y="121.4">+5V</text>
<text x="261.8" y="121.4">+3.3V</text>
<text x="63.7" y="127.1">GND</text>
<text x="82.2" y="126.6">+3.3V</text>
<text x="152" y="128.3">12V</text>
<text x="203.3" y="130.2">2828XX-2282837-2</text>
<text x="229.2" y="128.4">H20_SENSOR</text>
<text x="246" y="131.1">1K_R2</text>
<text x="252.1" y="128.6">2N3904</text>
<text x="252.1" y="126.9">Q8</text>
<text x="47.4" y="135.6">61301011121</text>
<text x="86.3" y="137.3">SDA</text>
<text x="92.2" y="133.6">QWIIC</text>
<text x="153.2" y="133.5">HEATER_SSR</text>
<text x="215.6" y="137.4">GND</text>
<text x="227.4" y="137">2828XX-3282837-3</text>
<text x="265.9" y="137.3">A1</text>
<text x="46.5" y="142.5">YELLOW/A0</text>
<text x="86.3" y="139">SCL</text>
<text x="87.4" y="143.8">2828XX-4282837-4</text>
<text x="145" y="142.5">2N3904</text>
<text x="145" y="140.7">Q5</text>
<text x="151.5" y="140.6">2828XX-2282837-2</text>
<text x="124.3" y="145.9">HEATER/D8</text>
<text x="137.2" y="144.9">10K_R3</text>
<text x="239.8" y="144.3">GND</text>
<text x="82.7" y="151.3">GND</text>
<text x="151.7" y="156.4">GND</text>
<text x="118.2" y="166.1">BREW</text>
<text x="152.8" y="166.1">STEAM</text>
<text x="125.6" y="168.4">SO/D4</text>
<text x="126" y="171.8">CLK/D3</text>
<text x="126" y="170.1">CS/D2</text>
<text x="134.7" y="168">+5V</text>
<text x="160.5" y="171.8">CLK/D3</text>
<text x="160.5" y="170.1">CS/D5</text>
<text x="160.5" y="168.4">SO/D6</text>
<text x="169.3" y="168">+5V</text>
<text x="118.2" y="178.7">61300511121</text>
<text x="152.8" y="178.7">61300511121</text>
<text x="134.5" y="184.1">GND</text>
<text x="169" y="185.8">GND</text>
</g>
<g font-size="1.7" fill="#009292">
<text x="32.7" y="69.9">LM2596</text>
<text x="31" y="101">RED</text>
<text x="18.9" y="114.8">XIDI_BEI_1.2MPS</text>
<text x="29.3" y="121.7">BLACK</text>
<text x="46.5" y="137.3">ADS1115</text>
<text x="229.6" y="139">OPTOMAX</text>
<text x="91.4" y="145.9">NAU7802</text>
<text x="115.6" y="180.5">MAX6675</text>
<text x="150.2" y="180.5">MAX6675</text>
</g>
<g font-size="1.5" fill="#757575">
<text x="33.8" y="41.1">1</text>
<text x="36.5" y="40.3">1</text>
<text x="77" y="39.4">1</text>
<text x="77" y="41.1">2</text>
<text x="80.9" y="38.6">1</text>
<text x="80.9" y="40.3">2</text>
<text x="33.8" y="42.8">2</text>
<text x="36.5" y="42.1">2</text>
<text x="77" y="42.8">3</text>
<text x="77" y="44.5">4</text>
<text x="80.9" y="42.1">3</text>
<text x="80.9" y="43.8">4</text>
<text x="33.8" y="63.5">1</text>
<text x="33.8" y="65.3">2</text>
<text x="36.5" y="62.8">1</text>
<text x="36.5" y="64.5">2</text>
<text x="71.8" y="65.3">1</text>
<text x="74.5" y="64.5">1</text>
<text x="150" y="61.8">RST</text>
<text x="150" y="63.5">3V3</text>
<text x="150" y="65.3">MODE</text>
<text x="71.8" y="67">2</text>
<text x="74.5" y="66.2">2</text>
<text x="150" y="67">GND</text>
<text x="150" y="68.7">A0</text>
<text x="150" y="70.5">A1</text>
<text x="158.6" y="68.7">LI+</text>
<text x="158.6" y="70.5">EN</text>
<text x="150" y="72.2">A2</text>
<text x="150" y="73.9">A3</text>
<text x="150" y="75.6">A4</text>
<text x="150" y="77.4">A5</text>
<text x="156.7" y="72.2">VUSB</text>
<text x="158.8" y="77.4">D6</text>
<text x="158.8" y="75.6">D7</text>
<text x="158.8" y="73.9">D8</text>
<text x="150" y="79.1">SCK</text>
<text x="150" y="80.8">MOSI</text>
<text x="150" y="82.5">MISO</text>
<text x="158.8" y="82.5">D3</text>
<text x="158.8" y="80.8">D4</text>
<text x="158.8" y="79.1">D5</text>
<text x="150" y="84.3">RX</text>
<text x="150" y="86">TX</text>
<text x="150" y="87.7">NC</text>
<text x="157.7" y="87.7">SDA</text>
<text x="157.8" y="86">SCL</text>
<text x="158.8" y="84.3">D2</text>
<text x="26.9" y="106.7">1</text>
<text x="29.6" y="106">1</text>
<text x="29.6" y="107.7">2</text>
<text x="219.9" y="104.2">1</text>
<text x="219.9" y="107.7">2</text>
<text x="222.6" y="105">COIL_1</text>
<text x="231.6" y="105">COIL_2</text>
<text x="238.5" y="104.2">5</text>
<text x="26.9" y="108.4">2</text>
<text x="26.9" y="110.1">3</text>
<text x="29.6" y="109.4">3</text>
<text x="219.9" y="111.1">3</text>
<text x="222.6" y="108.4">NC</text>
<text x="222.6" y="111.9">NO</text>
<text x="233.2" y="111.9">COM</text>
<text x="238.5" y="111.1">4</text>
<text x="49.3" y="118.8">1</text>
<text x="53.3" y="118">1</text>
<text x="53.3" y="119.8">2</text>
<text x="49.3" y="120.5">2</text>
<text x="49.3" y="122.3">3</text>
<text x="49.3" y="124">4</text>
<text x="49.3" y="125.7">5</text>
<text x="53.3" y="121.5">3</text>
<text x="53.3" y="123.2">4</text>
<text x="53.3" y="125">5</text>
<text x="210" y="125.7">1</text>
<text x="212.6" y="125">1</text>
<text x="49.3" y="127.4">6</text>
<text x="49.3" y="129.2">7</text>
<text x="49.3" y="130.9">8</text>
<text x="53.3" y="126.7">6</text>
<text x="53.3" y="128.4">7</text>
<text x="53.3" y="130.1">8</text>
<text x="53.3" y="131.9">9</text>
<text x="210" y="127.4">2</text>
<text x="212.6" y="126.7">2</text>
<text x="234.2" y="130.9">1</text>
<text x="236.8" y="130.2">1</text>
<text x="236.8" y="131.9">2</text>
<text x="48.5" y="134.3">10</text>
<text x="49.3" y="132.6">9</text>
<text x="53.3" y="133.6">10</text>
<text x="92.2" y="135.3">1</text>
<text x="92.2" y="137">2</text>
<text x="94.8" y="136.1">1</text>
<text x="94.8" y="137.8">2</text>
<text x="156" y="135.3">1</text>
<text x="156" y="137">2</text>
<text x="158.6" y="136.1">1</text>
<text x="158.6" y="137.8">2</text>
<text x="234.2" y="132.6">2</text>
<text x="234.2" y="134.3">3</text>
<text x="236.8" y="133.6">3</text>
<text x="92.2" y="138.7">3</text>
<text x="92.2" y="140.4">4</text>
<text x="94.8" y="139.5">3</text>
<text x="94.8" y="141.2">4</text>
<text x="118.4" y="168.9">1</text>
<text x="118.4" y="170.6">2</text>
<text x="118.4" y="172.3">3</text>
<text x="122.4" y="168.1">1</text>
<text x="122.4" y="169.8">2</text>
<text x="122.4" y="171.6">3</text>
<text x="122.4" y="173.3">4</text>
<text x="152.9" y="168.9">1</text>
<text x="152.9" y="170.6">2</text>
<text x="152.9" y="172.3">3</text>
<text x="156.9" y="168.1">1</text>
<text x="156.9" y="169.8">2</text>
<text x="156.9" y="171.6">3</text>
<text x="156.9" y="173.3">4</text>
<text x="118.4" y="174.1">4</text>
<text x="118.4" y="175.8">5</text>
<text x="122.4" y="175">5</text>
<text x="152.9" y="174.1">4</text>
<text x="152.9" y="175.8">5</text>
<text x="156.9" y="175">5</text>
</g>
<text font-size="1.4" fill="#f57c10" x="152.9" y="59.2">ARGON</text>
<text font-size="1.4" fill="#757575" x="148.4" y="90.8">U1</text>
</svg>
